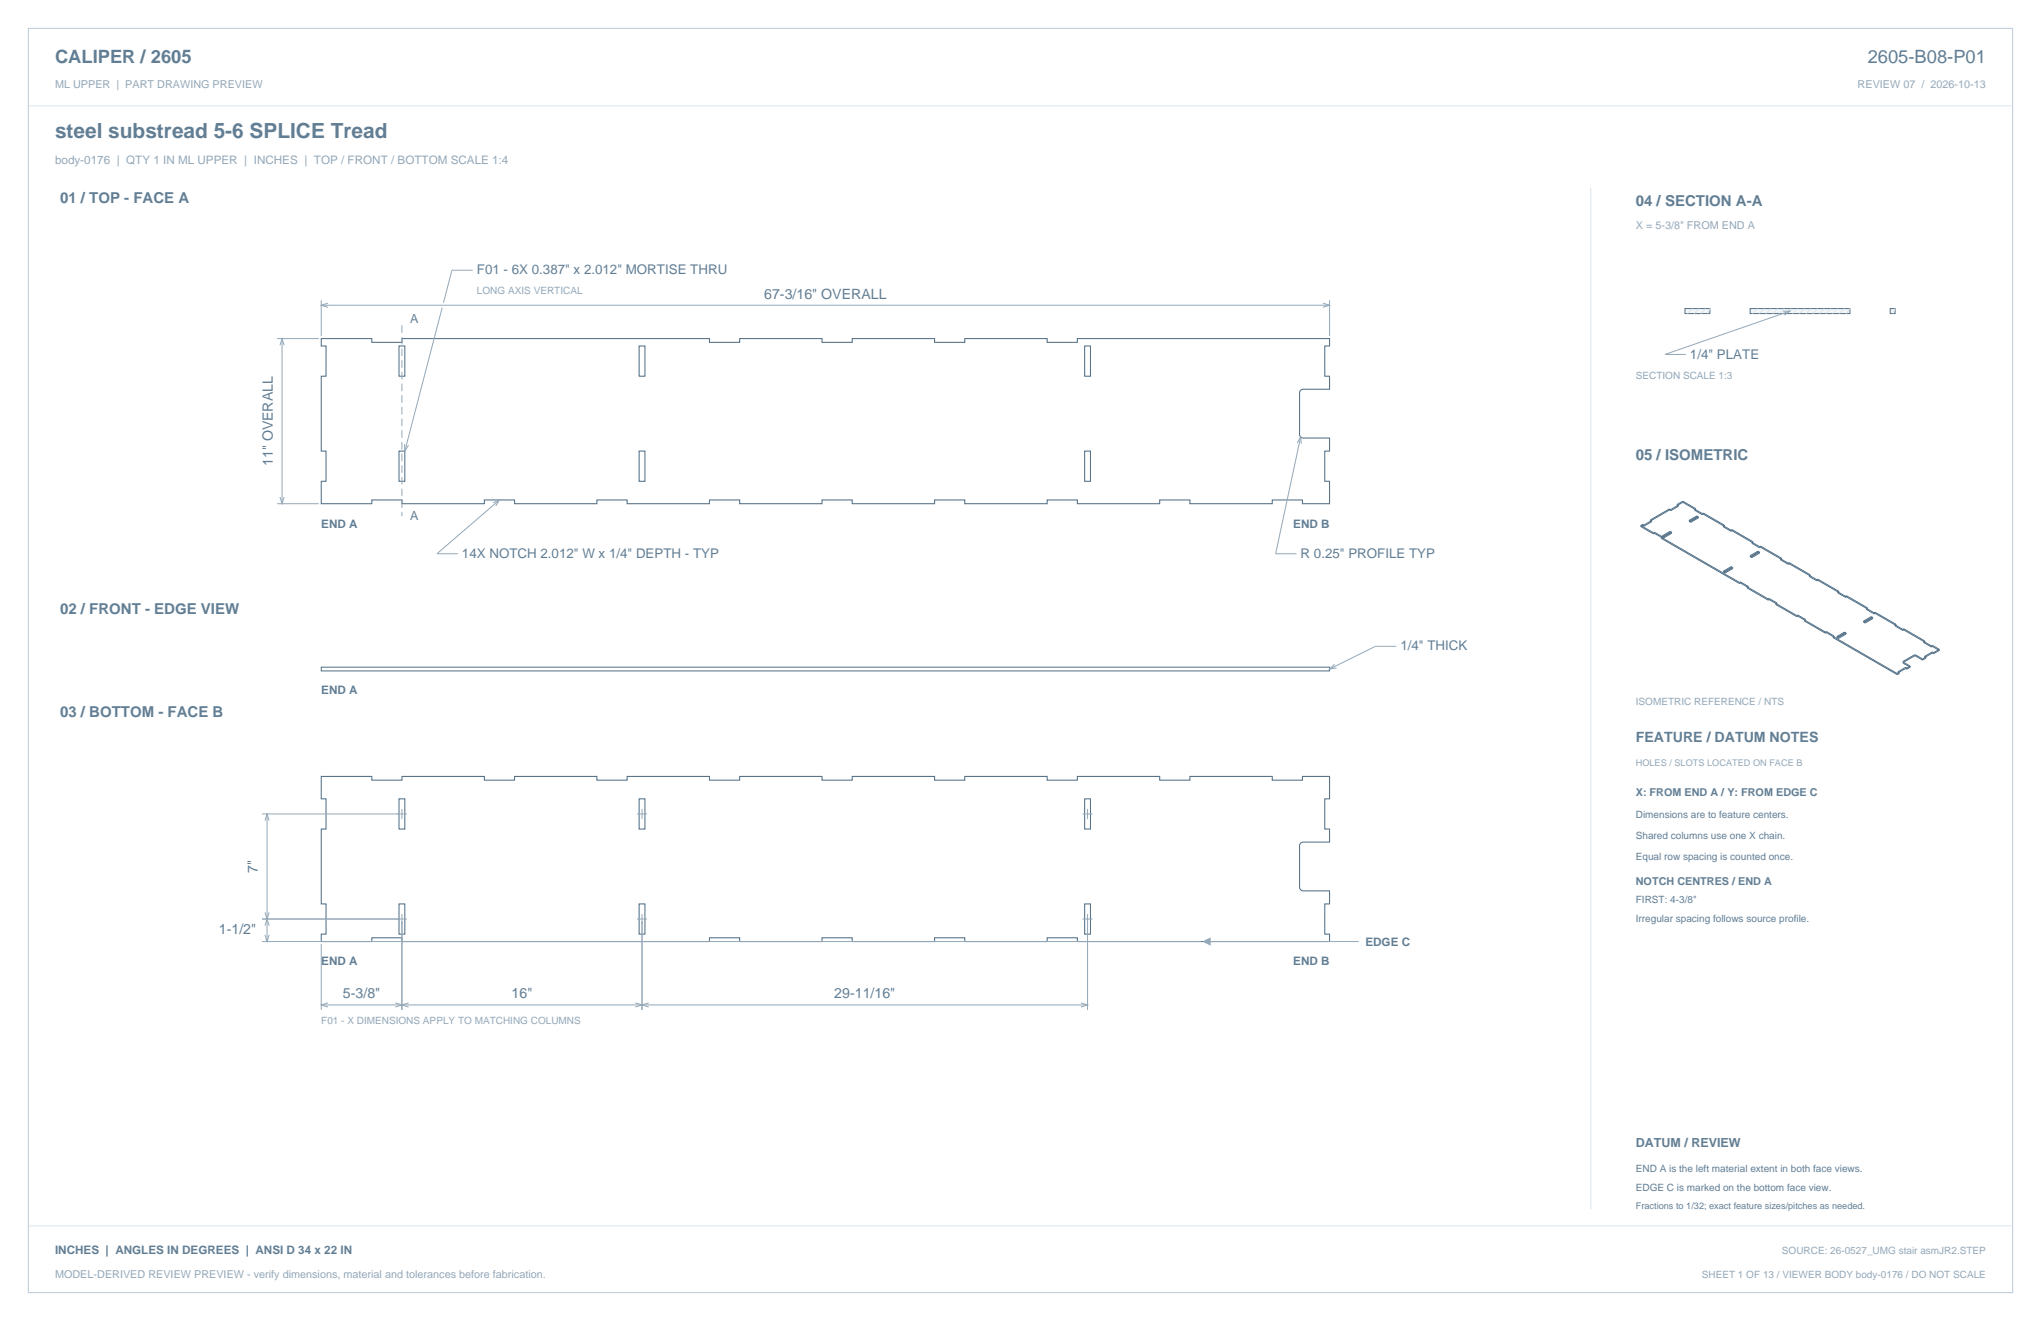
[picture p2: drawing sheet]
<svg xmlns="http://www.w3.org/2000/svg" width="864mm" height="559mm" viewBox="0 0 864 559" stroke-linecap="round" stroke-linejoin="round" font-family="sans-serif">
<path d="M12 12h839.6v534.8h-839.6z" fill="none" stroke="#b8cad8" stroke-width=".42"/>
<path d="M12 44.8h839.6M673.1 79.4v432.1" fill="none" stroke="#dbe5ed" stroke-width=".42"/>
<g fill="none" stroke="#536f85" stroke-width=".44">
<path d="M135.9 143.2h21.4v1.6h12.8v-1.6h130.1v1.6h12.8v-1.6h34.8v1.6h12.8v-1.6h34.8v1.6h12.8v-1.6h34.9v1.6h12.7v-1.6h106.8v3.2h-2.1v12.7h2.1v5.6h-11.3l-1 .5-.4 1v17.5l.2 .9 1.3 .7h11.2v5.5h-2.1v12.8h2.1v9.5h-11.5v-1.6h-12.8v1.6h-34.8v-1.6h-12.8v1.6h-34.9v-1.6h-12.7v1.6h-34.9v-1.6h-12.8v1.6h-34.8v-1.6h-12.8v1.6h-34.8v-1.6h-12.8v1.6h-34.9v-1.6h-12.7v1.6h-34.9v-1.6h-12.8v1.6h-34.8v-1.6h-12.8v1.6h-21.4v-9.5h2.1v-12.8h-2.1v-31.7h2.1v-12.7h-2.1zM168.8 146.4h2.5v12.7h-2.5zM270.4 146.4h2.5v12.7h-2.5zM458.9 146.4h2.5v12.7h-2.5zM168.8 190.8h2.5v12.8h-2.5zM270.4 190.8h2.5v12.8h-2.5zM458.9 190.8h2.5v12.8h-2.5zM135.9 328.4h21.4v1.6h12.8v-1.6h34.8v1.6h12.8v-1.6h34.9v1.6h12.7v-1.6h34.9v1.6h12.8v-1.6h34.8v1.6h12.8v-1.6h34.8v1.6h12.8v-1.6h34.9v1.6h12.7v-1.6h34.9v1.6h12.8v-1.6h34.8v1.6h12.8v-1.6h11.5v9.5h-2.1v12.8h2.1v5.5h-11.3l-1 .5-.4 1.1v17.5l.2 .8 1.3 .8h11.2v5.5h-2.1v12.7h2.1v3.2h-106.8v-1.6h-12.7v1.6h-34.9v-1.6h-12.8v1.6h-34.8v-1.6h-12.8v1.6h-34.8v-1.6h-12.8v1.6h-130.1v-1.6h-12.8v1.6h-21.4v-3.2h2.1v-12.7h-2.1v-31.7h2.1v-12.8h-2.1zM168.8 337.9h2.5v12.8h-2.5zM270.4 337.9h2.5v12.8h-2.5zM458.9 337.9h2.5v12.8h-2.5zM168.8 382.4h2.5v12.7h-2.5z"/>
<path d="M270.4 382.4h2.5v12.7h-2.5zM458.9 382.4h2.5v12.7h-2.5z"/>
</g>
<g fill="none" stroke="#93a8b9" stroke-width=".42">
<path d="M200 114.3h-8.8l-3.6 13.8M135.9 127v15.2M135.9 129.1h426.7M138.8 128.2l-2.9 .9 2.9 .9M187.1 130.1l-15.8 60.7M559.7 128.2l2.9 .9-2.9 .9M562.6 127v15.2M117.2 143.2h17.7M118.5 146.1l.8-2.9 .9 2.9M119.3 143.2v69.9M171.1 187.9l.2 2.9 1.6-2.5M548.9 187.4l1.4-2.6 .3 3"/>
<path d="M550.3 184.8l-10.5 49.4h8.8M117.2 213.1h17.7M118.5 210.3l.8 2.8 .9-2.8M208.6 212.7l2.7-1.2-1.5 2.5M211.3 211.5l-26.4 22.7h8.8M590.8 273.4h-8.8l-19.4 9.6M564.7 281l-2.1 2 2.9-.4M110.9 344.3h61.3M112.1 347.1l.9-2.8 .9 2.8M113 344.3v54M170.1 342.2v4.2M269.5 344.3h4.3"/>
<path d="M271.7 342.2v4.2M458.1 344.3h4.2M460.2 342.2v4.2M110.9 388.8h61.3M110.9 398.3h397.3M112.1 391.6l.9-2.8 .9 2.8M112.1 395.5l.9 2.8 .9-2.8M112.1 385.9l.9 2.9 .9-2.9M135.9 399.3v27.9M170.1 386.6v40.6M269.5 388.8h4.3M271.7 386.6v40.6"/>
<path d="M458.1 388.8h4.2M460.2 386.6v40.6M509.2 398.3h65.7M135.9 425.1h324.3M138.8 424.2l-2.9 .9 2.9 .9M167.2 424.2l2.9 .9-2.9 .9M172.9 424.2l-2.8 .9 2.8 .9M268.8 424.2l2.9 .9-2.9 .9M274.5 424.2l-2.8 .9 2.8 .9M457.4 424.2l2.8 .9-2.8 .9"/>
</g>
<path d="M170.1 137.6v80.8" fill="none" stroke="#93a8b9" stroke-width=".42" stroke-dasharray="3.2 1.8" stroke-linecap="butt"/>
<path d="M135.9 282.2h426.7v1.6h-426.7z" fill="none" stroke="#536f85" stroke-width=".42"/>
<path d="M509.2 398.3l2.8-1.4v2.8z" fill="#93a8b9" stroke="#93a8b9" stroke-width=".42"/>
<path d="M713 130.5h10.5v2.1h-10.5z" fill-rule="evenodd" fill="#f2f6f9" stroke="#536f85" stroke-width=".42"/>
<path d="M716.1 130.5l-2.1 2.1M719 130.5l-2.2 2.1M721.8 130.5l-2.1 2.1M723.5 130.5l-1 2.1" fill="none" stroke="#dbe5ed" stroke-width=".42"/>
<path d="M740.5 130.5h42.3v2.1h-42.3z" fill-rule="evenodd" fill="#f2f6f9" stroke="#536f85" stroke-width=".42"/>
<g fill="none" stroke="#dbe5ed" stroke-width=".42">
<path d="M743.7 130.5l-2.1 2.1M746.5 130.5l-2.1 2.1M749.4 130.5l-2.2 2.1M752.2 130.5l-2.1 2.1M755 130.5l-2.1 2.1M757.8 130.5l-2.1 2.1M760.6 130.5l-2.1 2.1M763.5 130.5l-2.2 2.1M766.3 130.5l-2.1 2.1M769.1 130.5l-2.1 2.1M771.9 130.5l-2.1 2.1M774.8 130.5l-2.2 2.1"/>
<path d="M777.6 130.5l-2.1 2.1M780.4 130.5l-2.1 2.1M782.8 130.5l-1.7 2.1"/>
</g>
<path d="M799.8 130.5h2.1v2.1h-2.1z" fill-rule="evenodd" fill="#f2f6f9" stroke="#536f85" stroke-width=".42"/>
<path d="M801.9 130.5l-1 2.1M12 518.6h839.6" fill="none" stroke="#dbe5ed" stroke-width=".42"/>
<path d="M754.5 131.7l2.9-.1-2.4 1.7M757.4 131.6l-52.9 18.3h8.8" fill="none" stroke="#93a8b9" stroke-width=".42"/>
<g fill="none" stroke="#536f85" stroke-width=".42">
<path d="M698.3 219.9l.5 .3M698.3 219.9v.5M706.4 215.8l-8.1 4.6M706.4 215.3l.5 .3M706.4 215.8l.5 .2M706.4 215.3v.5M706.4 215.3l-8.1 4.6M706.9 215.6v.4M709.6 213.4l.5 .3M709.6 213.4v.5M709.6 213.9l.5 .3M710.1 213.7l-3.2 1.9"/>
<path d="M710.1 214.2l-3.2 1.8M710.1 213.7v.5M712 212l5.5 3.2M712 212.5l8.3 4.8M712 212.5l-2.4 1.4M712 212v.5M712 212l-2.4 1.4M717.1 215.9l3.2 1.8M717.5 215.2v.4l-.4 .3M717.5 215.2l-.4 .2v.5M718 218.2l.6 .4M718 218.2l-3.3 1.9"/>
<path d="M718 218.7l-3.3 1.9M718 218.7l.6 .4M718 218.2v.5M718.6 218.6l-3.2 1.9M718.6 219.1l-3.2 1.8M718.6 218.6v.5M720.3 217.3v.4M720.7 217l8.9 5.2M720.7 217v.5M720.7 217.5l11.7 6.8M720.7 217.5l-.4 .2M720.7 217l-.4 .3"/>
<path d="M694.3 222.7l5.4 3.2M694.3 222.3l5.4 3.1M694.3 222.3v.4M695.1 221.8v.5M695.1 221.8l.5 .3M695.1 222.3l.5 .3M695.1 222.3l-.8 .4M695.1 221.8l-.8 .5M695.6 222.1v.5M698.3 220.4l.5 .3M698.8 220.2l-3.2 1.9M698.8 220.7l-3.2 1.9"/>
<path d="M698.8 220.2v.5M699.7 225.4v.5M700.1 225.6l-.4 .3M700.1 225.6l36 20.8M700.1 225.2l4 2.3M700.1 225.2l-.4 .2M700.1 225.2v.4M703 227.8l33.1 19.1M703 227.3l.4-.2v.4l-.4 .3zM703.4 226.6l.7 .4M704.1 227v.5M706.7 225.2l-3.3 1.9v-.5"/>
<path d="M706.7 224.8v.4M706.7 224.8l-3.3 1.8M706.7 225.2l.6 .4M706.7 224.8l.6 .3M707.3 225.1l-3.2 1.9M707.3 225.6l-3.2 1.9M707.3 225.1v.5M714.7 220.1l.7 .4M714.7 220.6l.7 .3M714.7 220.1v.5M715.4 220.5v.4M729.2 222.9l3.2 1.8"/>
<path d="M729.6 222.2l-.4 .2v.5M729.6 222.2v.4l-.4 .3M732.4 224.3v.4M732.5 239.7v.5M732.5 239.7l.7 .4M732.5 239.7l-3.2 1.9M732.8 224l8.9 5.1M732.8 224.5l11.8 6.8M732.8 224.5l-.4 .2M732.8 224v.5M732.8 224l-.4 .3M740.6 235l.6 .4"/>
<path d="M740.6 235.5l.6 .4M740.6 235v.5M741.2 235.4v.5M741.3 229.8l3.3 1.9M741.7 229.1l-.4 .3v.4M741.7 229.1v.5l-.4 .2M743.8 233.2l.7 .3M743.8 233.2l-3.2 1.8M743.8 233.6l.7 .4M743.8 233.2v.4M743.8 233.6l-3.2 1.9M744.5 233.5l-3.3 1.9"/>
<path d="M744.5 233.5v.5M744.5 234l-3.3 1.9M744.6 231.3v.4M745 231l8.8 5.1M745 231.5l11.7 6.8M745 231.5l-.4 .2M745 231v.5M745 231l-.4 .3M753.4 236.8l3.3 1.9M753.8 236.1v.5l-.4 .2M753.8 236.1l-.4 .3v.4M756.7 238.3v.4"/>
<path d="M757.1 238l8.8 5.1M757.1 238.5l11.7 6.7M757.1 238l-.4 .3M757.1 238v.5M757.1 238.5l-.4 .2M729.3 241.6l.6 .3M729.3 242l.6 .4M729.3 241.6v.4M729.9 241.9v.5M732.5 240.2l-3.2 1.8M732.5 240.2l.7 .3M733.2 240.5l-3.3 1.9"/>
<path d="M733.2 240.1v.4M733.2 240.1l-3.3 1.8M736.1 246.4v.5M736.5 246.2l3.2 1.8M736.5 246.6l11.7 6.8M736.5 246.6l-.4 .3M736.5 246.2v.4M736.5 246.2l-.4 .2M739.3 248.7l8.9 5.2M739.7 248l-.4 .3v.4M739.7 248v.5l-.4 .2M748.2 253.4v.5"/>
<path d="M748.6 253.2l3.2 1.8M748.6 253.2l-.4 .2M748.6 253.6l11.7 6.8M748.6 253.6l-.4 .3M748.6 253.2v.4M751.4 255.7l8.9 5.2M751.8 255v.5l-.4 .2M751.8 255l-.4 .3v.4M765.5 243.8l3.3 1.9M765.9 243.1l-.4 .3v.4M765.9 243.1v.5l-.4 .2M768.8 245.2v.5"/>
<path d="M769.2 245l8.8 5.1M769.2 245.5l11.7 6.7M769.2 245l-.4 .2M769.2 245.5l-.4 .2M769.2 245v.5M777.6 250.8l3.3 1.9M778 250.1v.5l-.4 .2M778 250.1l-.4 .3v.4M780.9 252.2v.5M781.3 252l8.9 5.1M781.3 252l-.4 .2M781.3 252.5l11.7 6.7"/>
<path d="M781.3 252v.5M781.3 252.5l-.4 .2M789.8 257.8l3.2 1.9M790.2 257.1l-.4 .3v.4M790.2 257.1v.5l-.4 .2M793 259.2v.5M793.4 259l8.9 5.1M793.4 259l-.4 .2M793.4 259.5l11.7 6.7M793.4 259.5l-.4 .2M793.4 259v.5M760.3 260.4v.5"/>
<path d="M760.7 260.2v.4M760.7 260.6l-.4 .3M760.7 260.2l3.2 1.8M760.7 260.2l-.4 .2M760.7 260.6l11.7 6.8M763.5 262.7l8.9 5.2M763.9 262l-.4 .3v.4M763.9 262v.5l-.4 .2M772.4 267.4v.5M772.8 267.2l3.2 1.8M772.8 267.2v.4M772.8 267.6l30 17.3"/>
<path d="M772.8 267.2l-.4 .2M772.8 267.6l-.4 .3M775.6 269.7l27.2 15.7M776 269v.5l-.4 .2M776 269l-.4 .3v.4M777.2 269.7l.7 .4M777.2 269.3l.7 .3M777.2 269.3v.4M777.9 269.6v.5M780.5 267.8l-3.3 1.9M780.5 267.4v.4M780.5 267.8l.6 .4"/>
<path d="M780.5 267.4l-3.3 1.9M780.5 267.4l.6 .3M781.1 268.2l-3.2 1.9M781.1 267.7l-3.2 1.9M781.1 267.7v.5M788.5 262.7l.7 .4M788.5 262.7v.5M788.5 263.2l.7 .4M789.2 263.1v.5M791.8 260.9l.6 .3M791.8 261.3l-3.3 1.9M791.8 261.3l.6 .4"/>
<path d="M791.8 260.9l-3.3 1.8M791.8 260.9v.4M792.4 261.2v.5M792.4 261.7l-3.2 1.9M792.4 261.2l-3.2 1.9M801.9 264.8l3.2 1.9M802.3 264.1v.5l-.4 .2M802.3 264.1l-.4 .3v.4M805.1 266.2v.5M805.4 279.7v.5M805.4 279.7v.9M805.5 266l8.9 5.1"/>
<path d="M805.5 266l-.4 .2M805.5 266.5l11.7 6.7M805.5 266.5l-.4 .2M805.5 266v.5M809.9 277.1h.8M809.9 277.6h.8M809.9 277.1v.5M809.9 277.6l-4.5 2.6M809.9 277.1l-4.5 2.6M810.7 277.6l2.8 1.6M810.7 277.1l2.8 1.7M810.7 277.1v.5"/>
<path d="M813.5 278.8v.4M814 271.8l3.2 1.9M814.4 277.6l.5 .3M814.4 277.6v.5M814.4 278.1l.5 .3M814.4 271.1v.5l-.4 .2M814.4 271.1l-.4 .2v.5M814.9 277.9v.5M814.9 277.9l-1.4 .9M814.9 278.4l-1.4 .8M817.2 273.2v.5M817.6 275.8l.5 .3"/>
<path d="M817.6 275.8l-3.2 1.8M817.6 276.2l.5 .3M817.6 275.8v.4M817.6 276.2l-3.2 1.9M817.6 273l3 1.7M817.6 273.5l3 1.6M817.6 273l-.4 .2M817.6 273.5l-.4 .2M817.6 273v.5M818.1 276.1v.4M820.6 274.7v.4M820.6 275.1l-2.5 1.4"/>
<path d="M820.6 274.7l-2.5 1.4M802.8 284.9v.5M803.1 284.6l.5 .3M803.1 284.2l.5 .3M803.1 284.2v.4M803.6 284.9l-.8 .5M803.6 284.5v.4M803.6 284.5l-.8 .4M805.4 280.2v.4M805.4 280.6l2.8 1.7M805.4 280.2l2.8 1.6M806.3 282.3l-3.2 1.9"/>
<path d="M806.3 282.3v.5M806.3 282.8l.5 .3M806.3 282.3l.5 .3M806.3 282.8l-3.2 1.8M806.8 282.6v.5M808.2 281.8l-1.4 .8M808.2 282.3l-1.4 .8M808.2 281.8v.5"/>
</g>
<text font-size="8.8" fill="#617e94" x="23.3" y="58.2">steel substread 5-6 SPLICE Tread</text>
<g font-size="7.8" fill="#617e94">
<text x="23.3" y="26.8">CALIPER / 2605</text>
<text x="790.3" y="26.8">2605-B08-P01</text>
</g>
<g font-size="6.3" fill="#617e94">
<text x="25.4" y="86.1">01 / TOP - FACE A</text>
<text x="692.1" y="87.1">04 / SECTION A-A</text>
<text x="692.1" y="194.4">05 / ISOMETRIC</text>
<text x="25.4" y="259.6">02 / FRONT - EDGE VIEW</text>
<text x="25.4" y="303.4">03 / BOTTOM - FACE B</text>
</g>
<g font-size="6" fill="#617e94">
<text x="323.4" y="126.3">67-3/16&quot; OVERALL</text>
<text x="115.5" y="197.2" transform="rotate(-90 115.5 197.2)">11&quot; OVERALL</text>
<text x="692.1" y="314">FEATURE / DATUM NOTES</text>
<text x="109.1" y="369.3" transform="rotate(-90 109.1 369.3)">7&quot;</text>
<text x="92.6" y="395.3">1-1/2&quot;</text>
<text x="145.1" y="422.3">5-3/8&quot;</text>
<text x="216.5" y="422.3">16&quot;</text>
<text x="353" y="422.3">29-11/16&quot;</text>
</g>
<g font-size="5.6" fill="#617e94">
<text x="201.8" y="116.1">F01 - 6X 0.387&quot; x 2.012&quot; MORTISE THRU</text>
<text x="715.1" y="151.7">1/4&quot; PLATE</text>
<text x="195.5" y="236">14X NOTCH 2.012&quot; W x 1/4&quot; DEPTH - TYP</text>
<text x="550.3" y="236">R 0.25&quot; PROFILE TYP</text>
<text x="592.6" y="275.2">1/4&quot; THICK</text>
</g>
<g font-size="5.3" fill="#617e94">
<text x="173.6" y="136.5">A</text>
<text x="173.6" y="220.1">A</text>
<text x="692.1" y="485.1">DATUM / REVIEW</text>
</g>
<text font-size="4.9" fill="#93a8b9" x="23.3" y="69.5">body-0176 | QTY 1 IN ML UPPER | INCHES | TOP / FRONT / BOTTOM SCALE 1:4</text>
<g font-size="4.9" fill="#617e94">
<text x="135.9" y="223.3">END A</text>
<text x="547.2" y="223.3">END B</text>
<text x="135.9" y="293.7">END A</text>
<text x="577.7" y="400">EDGE C</text>
<text x="135.9" y="408.2">END A</text>
<text x="547.2" y="408.2">END B</text>
<text x="23.3" y="530.6">INCHES | ANGLES IN DEGREES | ANSI D 34 x 22 IN</text>
</g>
<g font-size="4.6" fill="#93a8b9">
<text x="23.3" y="37">ML UPPER | PART DRAWING PREVIEW</text>
<text x="786" y="37">REVIEW 07 / 2026-10-13</text>
<text x="692.1" y="97">X = 5-3/8&quot; FROM END A</text>
<text x="23.3" y="540.5">MODEL-DERIVED REVIEW PREVIEW - verify dimensions, material and tolerances before fabrication.</text>
</g>
<g font-size="4.6" fill="#617e94">
<text x="692.1" y="336.9">X: FROM END A / Y: FROM EDGE C</text>
<text x="692.1" y="374.3">NOTCH CENTRES / END A</text>
</g>
<g font-size="4.2" fill="#93a8b9">
<text x="201.8" y="124.2">LONG AXIS VERTICAL</text>
<text x="692.1" y="160.5">SECTION SCALE 1:3</text>
<text x="692.1" y="298.1">ISOMETRIC REFERENCE / NTS</text>
<text x="135.9" y="433.2">F01 - X DIMENSIONS APPLY TO MATCHING COLUMNS</text>
<text x="754" y="530.6">SOURCE: 26-0527_UMG stair asmJR2.STEP</text>
<text x="720.1" y="540.5">SHEET 1 OF 13 / VIEWER BODY body-0176 / DO NOT SCALE</text>
</g>
<g font-size="4.2" fill="#617e94">
<text x="692.1" y="346.1">Dimensions are to feature centers.</text>
<text x="692.1" y="354.9">Shared columns use one X chain.</text>
<text x="692.1" y="363.7">Equal row spacing is counted once.</text>
<text x="692.1" y="382.1">FIRST: 4-3/8&quot;</text>
<text x="692.1" y="389.8">Irregular spacing follows source profile.</text>
<text x="692.1" y="495.7">END A is the left material extent in both face views.</text>
<text x="692.1" y="503.8">EDGE C is marked on the bottom face view.</text>
</g>
<text font-size="3.9" fill="#93a8b9" x="692.1" y="323.8">HOLES / SLOTS LOCATED ON FACE B</text>
<text font-size="3.9" fill="#617e94" x="692.1" y="511.5">Fractions to 1/32; exact feature sizes/pitches as needed.</text>
</svg>
